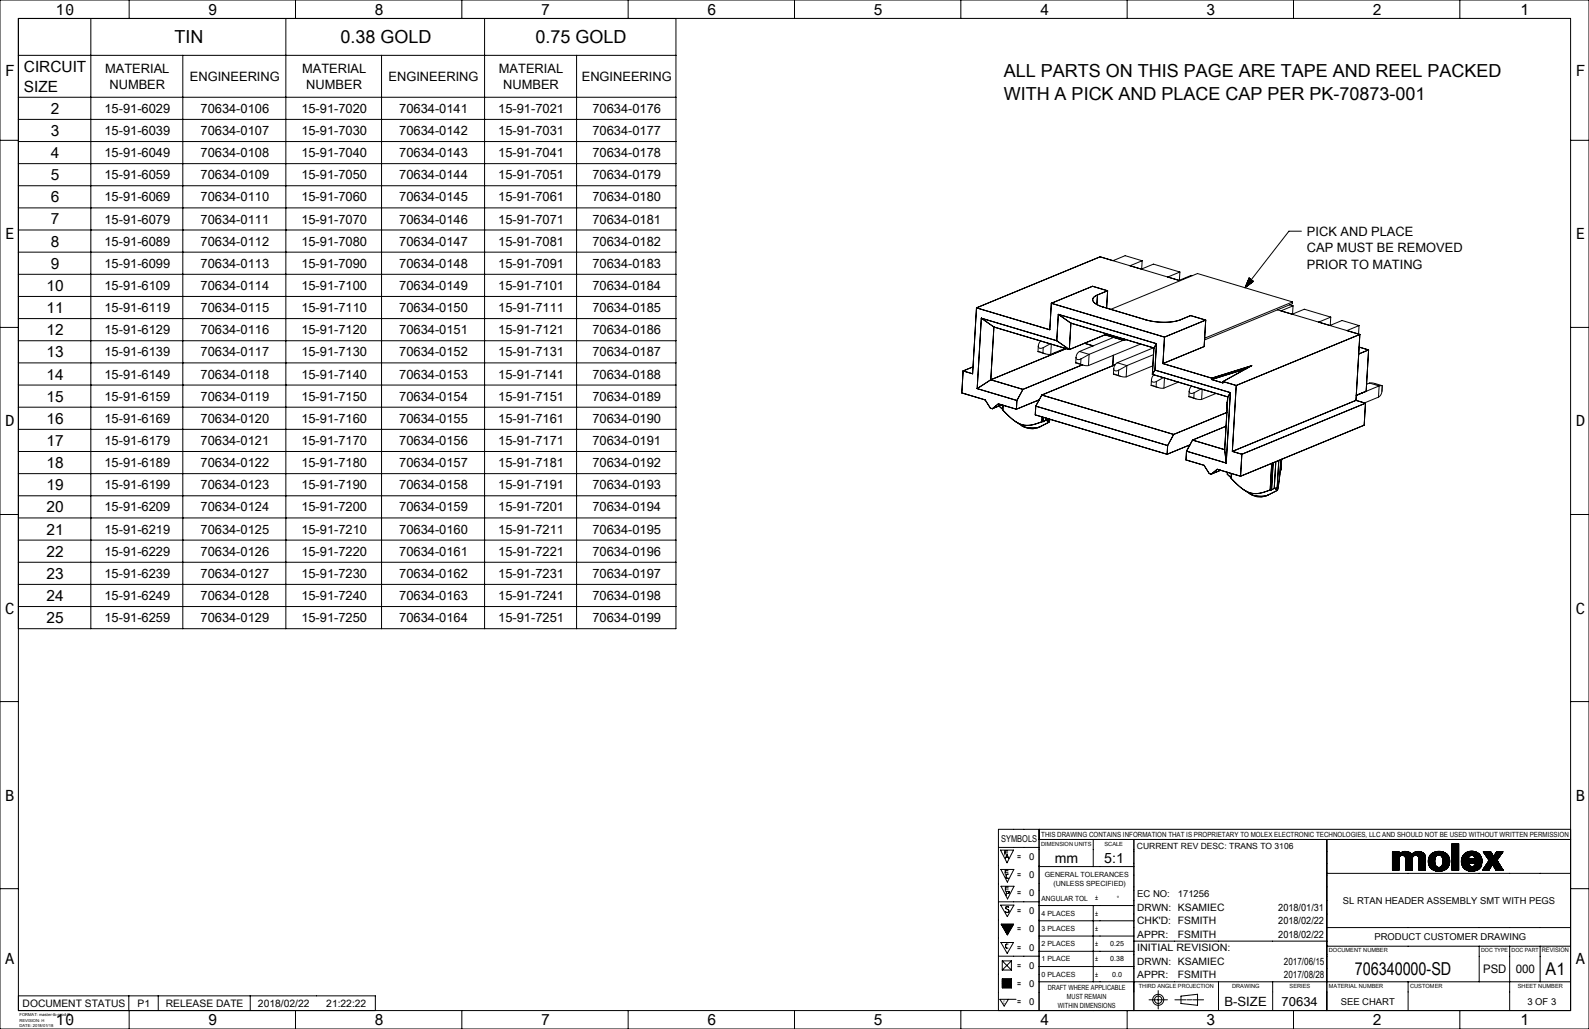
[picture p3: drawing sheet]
<svg xmlns="http://www.w3.org/2000/svg" width="432mm" height="279mm" viewBox="0 0 432 279" stroke-linecap="round" stroke-linejoin="round" font-family="sans-serif">
<g fill="none" stroke="#000" stroke-width=".27">
<path d="M0 0h431.8v279.4h-431.8zM5 15h178.7M5 5v269.4h421.8v-269.4h-421.8v165.7h178.7v-165.7M24.7 5v165.7M35.1 0v5M49.7 15v155.7M77.7 5v165.7M80.3 0v5M103.7 15v155.7M125.5 0v5M131.7 5v165.7M156.7 15v155.7"/>
<path d="M170.7 0v5M215.9 0v5M261.1 0v5M306.3 0v5M351.5 0v5M396.7 0v5M0 38.1h5M5 26.4h178.7M5 32.4h178.7M5 38.4h178.7M426.8 38.1h5M5 44.4h178.7"/>
<path d="M5 50.4h178.7M5 56.4h178.7M5 62.4h178.7M5 68.5h178.7M5 74.5h178.7M301 79l-4.1-1.3-11.2 4.6M301 79l-2.8 1.1M301 79l-.3 4.7M302.5 70.8l3.3-1.4 4.6 1.4M310.1 73.1l3.3-1.4 7.2 2.2M310.4 70.8l-3.3 1.4M310.4 70.8l-.2 2.2"/>
<path d="M320.6 73.9l-3.3 1.3M320.6 73.9l-.1 2.2M320.7 76.2l-21.8-6.5-33.5 13.9M324 74.9l-.3-.1-3.3 1.3M339.4 75.5l1.2 .9M339.4 75.5l-1.1 2.6M339.4 75.5h.1M339.5 75.6l-.2 .3M339.6 75.6l-.4 .4M339.6 75.6l-.5 .6M339.6 75.7l-.6 .9M339.7 75.7l-.8 1.1"/>
<path d="M339.8 75.8l-1 1.2M339.8 77l.6-.7-.7 .8M339.8 75.8l-1.1 1.5M339.9 75.8l-1.3 1.7M339.9 75.9l-1.4 1.8M340 75.9l-1.6 2.1M340.1 76l-1.5 1.9M340.2 76.1l-1.5 1.7M340.2 76.1l-1.2 1.5M340.2 76.1l-1 1.4M340.3 76.2l-1 1.2M340.5 76.3l-.5 .6"/>
<path d="M340.5 76.3l-.2 .3M340.6 76.4l-.2 .1M340.6 76.4h.1M340.6 76.4l-2.3 1.7M353.7 62.8h-3.4l-12 15.3M0 88.9h5M5 80.5h178.7M5 86.5h178.7M5 92.5h178.7M5 98.5h178.7M264.4 99.6l-2.7 1.1M265.4 83.6l-1.1 17.9-2.6-.8"/>
<path d="M266.7 86.4l20.5 6.1M266.7 86.4l-1.2 19.1M266.7 86.4l3.4 2.4M270.1 88.8l20.5 6.1M270.1 88.8l-.9 14.3M282.1 95.4l1.3 .4M282.1 95.4l1.9 .7M282.1 94v1.4M282.2 94a.77 .77 0 0 0 .5 .6 .77 .77 0 0 0 .8-.2M282.8 92.6l-.4 .6-.2 .8M283.4 95.8l1.1 .4h1M283.5 94.4l-.1 1.4"/>
<path d="M285.4 93.4l-1.9 1M285.7 93.4l-.2 2.8M285.7 82.3l-.4 7.2-19.9-5.9M285.7 82.3l30.7 9.2M287.2 92.5l3.4 2.4M287.6 85.4l26.7 7.9M287.6 85.4l-.4 7.1M287.6 85.4l3.4 2.3M289.5 94.6l-4 1.6M289.7 94.7l-20.5 8.4M291 87.7l22.6 6.8M291 87.7l-.4 7.2"/>
<path d="M292.3 98.5l1.4 .4M292.3 98.5l2 .6M292.4 97.1l-.1 1.4M292.4 97.1a.77 .77 0 0 0 .5 .6 .77 .77 0 0 0 .8-.2M293.3 95.4l-.6 .7-.3 1M293.3 95.4l2.7 .8M293.7 98.9l1.1 .4h1M293.7 97.5v1.4M294.1 99.1l-16.1 6.6M294.7 93.2l2.3 .7M296 96.2l-2.3 1.3M296 96.2l-.2 3.1"/>
<path d="M298.2 80.1a1.22 1.22 0 0 0-1.1 .7 1.22 1.22 0 0 0 .2 1.3l.8 .6 1.3 .6 12 3.5a16.7 16.7 0 0 0 9.4 0l2.7-1.1 4.1 1.2M298.2 80.1l-.1 2.6M300.3 90.9l-9.7 4M300.3 90.9l5.1 1.5M300.3 90.5v.4M302.6 96.5l-.2 2.8M302.6 91.6l-9.3 3.8M303 99l-19.9 8.3M303.6 98.5l-.7 .7-.2 .9M303.6 98.5l2.6 .8M305.2 92.4l-9.2 3.8M305.4 92.1v.3"/>
<path d="M306 92.2l-.6 .2M306.2 99.3l-2.2 1.2M306.2 99.3l-.2 3M310 93.4l-14.2 5.9M313.3 99.3l-7.3 3M313.4 94.4l-9.8 4.1M313.5 96.3l-7.3 3M313.6 94.5l-.5 7.1M314.3 93.3l-.5 7.2M314.3 93.3l-.7 1.2M316 98.7l13.3 4M316.4 91.5l-.4 7.2"/>
<path d="M327.6 86.9l-.4 7.2-11.2 4.6M327.6 86.9l-11.2 4.6M347.2 84.1l22.3 6.7M350.4 82.8l1 .2M351.1 85.3l3.3-1.3 7.2 2.1M351.2 82l-25.8-7.7-23.6 9.7M351.2 82l-23.8 9.8M351.2 82v.5l-23.9 9.8M351.4 83l-3.3 1.4M351.4 83l-.2 2.3M361.4 88.4l3.3-1.4 4.6 1.4M361.6 86.1l-3.3 1.4"/>
<path d="M361.6 86.1l-.1 2.2M369.3 88.4l-3.3 1.4 3.5 1M369.3 88.4l-.1 2.3M369.3 94.2l2.6 .8M369.5 90.8l-33.6 13.9M369.5 90.8l-1 17.9M371.9 95l-.7 11.2M371.9 95l-2.7 1.1M426.8 88.9h5M5 104.5h178.7M5 110.6h178.7M5 116.6h178.7"/>
<path d="M261.7 100.7l-.3 6 6.3 1.9 1.4 2.2 .6 .2M265.5 105.5l10.8 3.2M269.2 103.1l-3.7 2.4M269.2 103.1l8.8 2.6M269.7 111l1.6-1.3 4.9 1.4M271.5 110.3l1 .9M271.5 110.2v.1M272.2 109.9l-2.5 1.1M272.6 110l-.1 1.3 .2 .3a9.7 9.7 0 0 0 6.4 3.9l1.6-.2 2.4-.8M276.1 114.5l1.6 1.1M276.3 108.7l-.1 2.4M277.7 115.6a6.5 6.5 0 0 0 4.9 .3"/>
<path d="M277.7 115.6a4.9 4.9 0 0 0 4.9 .3M278 105.7l-1.7 3M281.5 110.3l-.2 2.3 35.9 10.7M281.5 110.3l35.8 10.7M282.4 108.6l-6.2 2.5M283.1 107.3l-1.6 3M283.1 107.3l35.8 10.7M283.2 113.2l-.1 1.3M283.5 114.5h-.4M283.6 113.3l-.1 1.2M284.2 114.1l-.7 .4M284.3 113.5l-.1 .6"/>
<path d="M284.9 114.1v.2M285 114l-.4 .3h.3M285 114l-.8 .1M285 113.8v.2M285.1 114.6l-2.5 1.3M285.3 113.8l-.3 .8-.1-.3 .2 .3zM302.6 101.6l1.3 .4M302.6 101.6l1.9 .6M302.7 100.1l-.1 1.5M302.7 100.1a.77 .77 0 0 0 .5 .7 .77 .77 0 0 0 .8-.3M303.9 102l1.1 .3h1M304 100.5l-.1 1.5"/>
<path d="M312.8 104.6l1.4 .4M312.8 104.6l2 .7M312.9 103.2l-.1 1.4M312.9 103.2a.77 .77 0 0 0 .5 .6 .77 .77 0 0 0 .8-.2M313.1 101.6l20.5 6.2M313.6 101.8l-.5 .5-.2 .9M313.8 100.5l20.5 6.1M313.8 100.5l-.7 1.1M314.2 105l1.1 .4h1M314.2 103.6v1.4M316.1 102.5l-1.9 1.1M316.4 102.6l-.1 2.8"/>
<path d="M318.9 118l-1.6 3M320.2 103.8l-3.9 1.6M323.1 107.7l1.3 .4M323.1 107.7l1.9 .6M323.2 106.3l-.1 1.4M323.2 106.2a.77 .77 0 0 0 .5 .7 .77 .77 0 0 0 .8-.3M323.8 104.8l-.4 .6-.2 .8M324.1 119.5l8.7 2.6M324.1 119.5l-1.7 3M324.4 108.1l1.1 .3h1M324.5 106.6l-.1 1.5M326.4 105.6l-1.9 1"/>
<path d="M326.7 105.7l-.2 2.7M329.3 103.1l3 .9v-.4M329.3 102.7v.4M329.3 102.7l10.9-3.4-7.9 4.3M330.5 106.8l-4 1.6M332.3 103.6l3.6 1.1M333.2 115.7l-9.1 3.8M333.3 110.8h.2M333.4 112l-14.5 6M333.4 109.3l-.1 1.4M333.4 109.3l.1 .4M333.5 110.7l-.2 .1"/>
<path d="M333.6 108.5l-.2 .8M333.6 107.8l-.8 14.3M334.3 106.6l-1.1 19.1M334.3 106.6l-.7 1.2M335.9 104.7l-1 17.9M338.6 100.1l-9.3 3M368.5 108.7l-33.6 13.9M368.5 108.7l2.6 .8M371.1 109.5l-33.6 13.8M371.1 109.5l-.4 6-33.6 13.8M372.2 104l1.1 .1 2.2 .6M372.2 104l2.6 .8"/>
<path d="M372.2 104l-.8 .3M374.6 107.8l-3.8 1.6M374.8 104.8h.8l-.2 1.9-.3 .7-.5 .4M374.8 104.8l-.2 3M374.8 104.8l-6.2 2.6M0 139.7h5M5 122.6h178.7M5 128.6h178.7M5 134.6h178.7M317.3 121l-.1 2.3M322.4 122.5l-.1 2.4 4.9 1.4 1.4 2.3 .5 .1M322.4 122.5l10.8 3.2"/>
<path d="M323.4 120.8l-6.2 2.5M329.1 128.7l1.7-1.3 6.3 1.9M331.7 127.7l-2.6 1M332.8 122.1l.4 3.6M333.5 128.2v.6l1 .9M334.6 128.6l-.1 1.3 .3 .2a9.7 9.7 0 0 0 6.3 3.9l1.7-.2 2.4-.8M334.9 122.6l2.6 .7M337.5 123.3l-.4 6M338.1 133l1.6 1.1M339.7 134.1a6.5 6.5 0 0 0 4.9 .3M339.7 134.1a4.9 4.9 0 0 0 4.9 .3M345.5 133h-.3"/>
<path d="M345.6 125.8l-.4 7.2M346 125.7l-.5 7.3M346.3 132.6l-.8 .4M346.7 125.4l-.4 7.2M347 132.6l-.1 .2M347.1 132.5l-.5 .4 .3-.1M347.1 132.5l-.8 .1M347.1 133.2l-2.5 1.2M347.5 125l-.4 7.5M347.8 128.8l-.7 4.4-.2-.4M348 124.8l-.2 4M348.3 124.7l-.2 2.9-.3 .5"/>
<path d="M426.8 139.7h5M5 140.6h178.7M5 146.6h178.7M5 152.7h178.7M5 158.7h178.7M5 164.7h178.7M0 190.5h5M426.8 190.5h5M271.3 230.1h11.1M271.9 230.8h3.5l-1.7 3.5zM272 236.1h3.5l-1.8 3.4zM273.1 231.6h.7"/>
<path d="M273.2 236.8h.7M273.2 233.1l.5-1.1 .4 1.1M273.4 232.8h.6M273.8 231.1h-.7v1.1M273.9 236.3h-.7v1.1M274.1 237.4h-.5l-.2 .3 .1 .6 .6 .2M282.4 225.2v49.2M282.4 227.9h144.4M282.4 235.3h25.7M297.1 227.9v7.4M308.1 227.9v46.5M360.6 237.1h66.2"/>
<path d="M360.6 227.9v46.5M378.4 232.6l1.3-1.3-1.3 1.3M378.4 232.1l.8-.8-.8 .8M378.4 231.3h1.8M378.4 231.3v5M378.4 231.3h.1M378.5 231.3l-.1 .1M378.6 231.3l-.2 .2M378.7 231.3l-.3 .3M378.8 231.3l-.4 .4M378.9 231.3l-.5 .5M379 231.3l-.6 .7 .7-.7"/>
<path d="M379.4 231.3l-1 1M379.5 231.3l-1.1 1.1 1.1-1.1M379.8 231.3l-1.4 1.4M380 231.3l-1.6 1.6M380.1 231.3l-1.7 1.7M380.2 236.2l-.1 .1M380.2 236.1l-.2 .2M380.2 236l-.3 .3M380.2 235.9l-.4 .4M380.2 235.8l-.5 .5M380.2 235.7l-.6 .6M380.2 235.6l-.7 .7"/>
<path d="M380.2 235.5l-.8 .8M380.2 235.4l-.9 .9M380.2 235.3l-1 1M380.2 235.3l-1.1 1M380.2 235.1l-1.2 1.2M380.2 235l-1.3 1.3 1.3-1.3M380.2 234.8l-1.5 1.5M380.2 234.7l-1.6 1.6M380.2 234.5l-1.8 1.8M380.2 234.4l-1.8 1.8M380.2 234.3l-1.8 1.8M380.2 234.2l-1.8 1.8"/>
<path d="M380.2 234.1l-1.8 1.8M380.2 234l-1.8 1.8M380.2 233.9l-1.8 1.8M380.2 233.8l-1.8 1.8M380.2 233.7l-1.8 1.9M380.2 233.6l-1.8 1.8M380.2 233.5l-1.8 1.8M380.2 233.4l-1.8 1.9M380.2 233.3l-1.8 1.8M380.2 233.2l-1.8 1.9M380.2 233.1l-1.8 1.9M380.2 231.3v.7a2.3 2.3 0 0 1 3.5 0 2.3 2.3 0 0 1 3.3-.2"/>
<path d="M380.2 231.8l-1.8 1.9M380.2 231.8l-1.8 1.8M380.2 231.7l-1.8 1.8M380.2 231.6l-1.8 1.8M380.2 231.5l-1.8 1.8M380.2 231.4l-1.8 1.8M380.2 231.3l-1.8 1.8M380.2 233l-1.8 1.8M380.2 232.9l-1.8 1.9M380.3 232.8l-1.9 1.9M380.6 231.6l-2.2 2.2M380.8 231.5l-2.4 2.4"/>
<path d="M381 231.4l-2.6 2.6M381.2 232.2l1.1-1-1 1.1M381.2 231.3l-2.8 2.8M381.3 231.3l-2.9 2.9M381.5 231.2l-3.1 3.1M381.5 231.2l-3.1 3.2M381.7 231.2l-3.3 3.3M381.8 231.2l-3.4 3.4M381.9 231.2l-1.2 1.1M382 233.1a.89 .89 0 0 0-.9-.9 .89 .89 0 0 0-.9 .9v3.2h-1.8M382 233.1v3.2M382 236.3h1.8"/>
<path d="M382 231.2l-1.2 1.1M382 231.2l-1 1M382.1 231.2l-1.1 1M382.4 231.2l-1.1 1.1M382.5 231.2l-1.1 1.1M382.6 231.3l-1.2 1M382.6 231.3l-1.1 1.1M382.7 231.3l-1.1 1.1 1.2-1.1M382.8 231.4l-1.1 1.1M382.9 231.4l-1.1 1.1M383 231.4l-1.2 1.2M383 231.5l-1.2 1.1"/>
<path d="M383.1 231.5l-1.2 1.3 1.2-1.3M383.2 231.6l-1.3 1.3M383.3 231.6l-1.3 1.3M383.3 236.3l.5-.5-.5 .5M383.3 231.6l-1.3 1.4M383.4 231.7l-1.4 1.4M383.4 231.7l-1.4 1.5M383.5 231.8l-1.5 1.5M383.5 231.8l-1.5 1.6M383.6 231.9l-1.6 1.6M383.6 231.9l-1.6 1.7M383.7 232l-1.7 1.6"/>
<path d="M383.8 233.1a.89 .89 0 0 1 .9-.9 .89 .89 0 0 1 .9 .9M383.8 234.9l-1.4 1.4M383.8 234.8l-1.5 1.5M383.8 234.7l-1.6 1.6M383.8 234.6l-1.7 1.7M383.8 234.5l-1.8 1.8M383.8 234.4l-1.8 1.9M383.8 234.3l-1.8 1.9M383.8 234.2l-1.8 1.9M383.8 234.1l-1.8 1.9M383.8 234l-1.8 1.9M383.8 233.9l-1.8 1.9"/>
<path d="M383.8 233.9l-1.8 1.8M383.8 233.7l-1.8 1.9M383.8 233.6l-1.8 1.9M383.8 233.6l-1.8 1.8M383.8 233.4l-1.8 1.9M383.8 233.4l-1.8 1.8M383.8 233.3l-1.8 1.8M383.8 233.1l-1.8 1.9M383.8 236.3h.1M383.8 236.1l-.2 .2M383.8 236l-.3 .3M383.8 235.7l-.6 .6"/>
<path d="M383.8 235.5l-.8 .8M383.8 235.4l-.9 .9M383.8 235.3l-1 1M383.8 235.2l-1.1 1.1M383.8 235.1l-1.2 1.2M383.8 235l-1.3 1.3M383.8 233.1v3.2M383.8 233.1l-1.8 1.8M383.8 232.9l-1.8 1.9M383.8 232.9l-1.8 1.8M384 232.6l-2 2.1M384.2 231.5l-2.2 2.3"/>
<path d="M384.5 231.4l-2.5 2.5M384.6 231.3l-2.6 2.6M384.8 231.3l-2.8 2.8M384.8 231.2l-2.8 2.9M385 231.2l-3 3M385.1 231.2l-3.1 3.2M385.2 231.2l-3.2 3.2M385.3 231.2l-3.3 3.3M385.5 231.2l-1.3 1.2M385.5 232.8l1.2-1.2-1.2 1.2M385.5 231.2l-1.1 1.1M385.6 236.3h1.7"/>
<path d="M385.6 233.1v3.2M385.6 231.2l-1.1 1.1M385.7 231.2l-1.1 1M385.8 231.2l-1.1 1M385.9 231.2l-1.1 1M385.9 231.2l-.9 1.1 1-1M386.1 231.3l-1 1 1.1-1M386.2 231.3l-1 1.1M386.3 231.4l-1.1 1M386.4 231.4l-1.1 1M386.4 231.4l-1.1 1.1M386.5 231.5l-1.1 1.1"/>
<path d="M386.6 231.5l-1.2 1.1M386.6 231.5l-1.1 1.2M386.8 231.6l-1.3 1.3M386.8 231.7l-1.2 1.3M386.9 231.7l-1.3 1.3M386.9 231.8l-1.3 1.3M387 231.8l.3 .8M387 231.8l-1.4 1.4M387 231.8l-1.4 1.5M387.1 231.9l-1.5 1.5M387.1 232l-1.5 1.5M387.1 232l-1.5 1.6"/>
<path d="M387.2 232.1l-1.6 1.6M387.2 232.1l-1.6 1.7M387.2 232.2l-1.6 1.7M387.3 232.3l-1.7 1.7M387.3 232.3l-1.7 1.8M387.3 232.4l-1.7 1.8M387.3 232.5l-1.7 1.8M387.3 232.6l-1.7 1.8M387.3 236.3h.1M387.3 236.1l-.1 .2M387.3 236.1l-.2 .2M387.3 235.9l-.3 .4 .3-.3"/>
<path d="M387.3 235.8l-.5 .5M387.3 235.7l-.6 .6M387.3 235.6l-.7 .7M387.3 235.4l-.8 .9 .8-.8M387.3 235.3l-1 1M387.3 235.2l-1.1 1.1M387.3 235.1l-1.1 1.2M387.3 235l-1.3 1.3M387.3 234.9l-1.3 1.4M387.3 234.8l-1.4 1.5M387.3 234.7l-1.6 1.6M387.3 234.6l-1.6 1.7"/>
<path d="M387.3 234.5l-1.7 1.8M387.3 234.5l-1.7 1.7M387.3 234.3l-1.7 1.8M387.3 234.2l-1.7 1.8M387.3 234l-1.7 1.9 1.7-1.7M387.3 234l-1.7 1.7M387.3 233.9l-1.7 1.8M387.3 233.7l-1.7 1.8M387.3 233.7l-1.7 1.7M387.3 233.6l-1.7 1.8M387.3 233.5l-1.7 1.7M387.3 233.4l-1.7 1.8"/>
<path d="M387.3 233.3l-1.7 1.8M387.3 233.2l-1.7 1.7M387.3 233.1l-1.7 1.8M387.3 233l-1.7 1.8M387.3 232.9l-1.7 1.7M387.3 232.8l-1.7 1.8M387.3 232.7l-1.7 1.8M387.3 232.6v3.7M388.1 234.2l3.2-3-3.1 3.1M388.5 235.3l.6 .7M389 231.8l-.3 .4M389.3 231.6l-.8 .9"/>
<path d="M389.5 231.5l-1.1 1.1M389.5 236.2l1-.8-.9 .9M389.7 231.4l-1.4 1.4M389.9 236.4l1-.9-.9 .9M389.9 231.4l-1.6 1.6M389.9 233.9l-1.4 1.4M389.9 233.8l-1.5 1.4M389.9 234l-1.4 1.4M389.9 233.7l-1.5 1.5M389.9 234l-1.3 1.4M389.9 233.6l-1.5 1.5M389.9 234.2l-1.3 1.3"/>
<path d="M389.9 233.5l-1.5 1.5M389.9 234.3l-1.3 1.2M389.9 234.3l-1.2 1.3M389.9 233.4l-1.6 1.6M389.9 233.3l-1.6 1.6M390 234.6l-1.2 1.2 1.1-1.3-1.2 1.1M390 233.1l-1.7 1.8M390 231.3l-1.8 1.8M390 234.7l-1.1 1.1 1.1-1.1M390 233l-1.7 1.8M390 234.8l-1.1 1.1M390.1 232.9l-1.9 1.8"/>
<path d="M390.1 234.9l-1.1 1M390.1 234.9a.98 .98 0 0 0 .9 .6 .98 .98 0 0 0 .9-.6M390.1 234.9l-1.1 1.1M390.1 235l-1 1M390.1 232.7l-1.9 1.9M390.1 231.3l-1.9 1.9M390.1 235l-.9 1M390.2 235.1l-1 1M390.2 231.3l-2 2M390.2 235.2l-.9 .9M390.3 235.2l-1 .9M390.3 235.3l-.9 .9"/>
<path d="M390.4 231.2l-2.2 2.2M390.4 235.3l-.9 .9M390.5 231.2l-2.4 2.4M390.6 235.4l-.9 .9M390.6 231.2l-2.5 2.4M390.6 235.5l-.8 .8M390.7 235.5l-.9 .9M390.7 231.2l-2.6 2.6M390.8 231.2l-2.7 2.6M390.9 231.2l-2.8 2.8M390.9 232.2l1-.9-.8 .9M391 235.5l-1 .9"/>
<path d="M391 235.5l-.9 1M391 231.2l-2.9 2.9M391.1 231.2l-3 2.9M391.2 235.5l-1 1M391.3 236.6l2.7-2.7-2.8 2.7M391.3 235.5l-1 1M391.4 231.2l-3.2 3.2M391.4 235.4l-1 1.1M391.5 231.2l-3.3 3.3M391.6 231.2l-1.1 1.1M391.6 232.4l1-.9-.9 1M391.7 231.2l-1 1"/>
<path d="M391.8 231.2l-1 1M391.9 232.8a1.1 1.1 0 0 0-1.4-.5 1.1 1.1 0 0 0-.6 1.3l.2 1.3M391.9 232.8l.2 .8-.2 1.3M392 233.2l1.3-1.2-1.2 1.3M392.2 231.3l-1.1 .9M392.3 231.4l-.9 .8M392.3 231.4l-.8 .9 .9-.9-.9 .9M392.5 231.5l-.9 .9M392.7 231.6l-.9 1M392.8 231.6l-1 1M392.9 231.7l-1 1M392.9 231.7l-1 1.1"/>
<path d="M392.9 231.7a2.79 2.79 0 0 1 0 4.3M392.9 231.7a2.97 2.97 0 0 0-4.8 2.2l.4 1.4M392.9 236l-1 .5-1.1 .1-1.7-.6M393 231.8l-1.1 1M393.1 231.8l-1.1 1.2 1.1-1.2M393.2 231.9l-1.2 1.2 1.2-1.2M393.4 232.1l-1.3 1.3M393.4 232.1l-1.3 1.4 1.3-1.3M393.5 232.2l-1.4 1.4M393.5 232.3l-1.4 1.4M393.5 235.4l-.6 .6M393.6 232.4l-1.5 1.4"/>
<path d="M393.6 232.4l-1.5 1.5M393.6 232.5l-1.5 1.5M393.6 232.5l-1.5 1.6M393.7 235.2l-1 1M393.7 232.6l-1.6 1.7M393.7 235.1l-1.2 1.1M393.7 232.7l-1.6 1.6M393.7 232.7l-1.7 1.8M393.8 232.8l-1.8 1.7M393.8 232.9l-1.8 1.8M393.8 234.9l-1.5 1.4M393.8 232.9l-1.9 2"/>
<path d="M393.8 233l-1.9 2M393.8 234.7l-1.7 1.7M393.8 233.1l-3.4 3.4M393.9 234.6l-1.8 1.8M393.9 233.2l-3.4 3.3M393.9 233.2l-3.3 3.4M393.9 234.5l-2 2M393.9 233.3l-3.2 3.3M393.9 234.4l-2.1 2.1M393.9 233.4l-3.1 3.2M393.9 233.5l-3.1 3.1M393.9 234.3l-2.2 2.2"/>
<path d="M393.9 233.6l-2.9 3 2.9-3M393.9 234.1l-2.4 2.5M393.9 234.1l-2.5 2.5M394 233.8l-2.9 2.8M394.6 231.3l1.8-1.7-1.8 1.9M394.6 230l1-.9-1 1M394.6 229.6l.5-.5-.5 .5M394.6 229.1h1.8M394.6 229.1v7.2M394.6 229.1h.1M394.7 229.1l-.1 .2 .2-.2M394.9 229.1l-.3 .3"/>
<path d="M395.2 229.1l-.6 .7 .7-.7M395.4 229.1l-.8 .8M395.7 236.3l.7-.7-.7 .7M395.7 229.1l-1.1 1.1M395.7 229.1l-1.1 1.2M395.9 229.1l-1.3 1.3M396 229.1l-1.4 1.4M396 229.1l-1.4 1.5M396.2 236.3l.2-.2-.2 .2M396.2 229.1l-1.6 1.6M396.3 229.1l-1.7 1.7M396.3 229.1l-1.7 1.8"/>
<path d="M396.4 235.8l-.5 .5M396.4 235.7l-.5 .6M396.4 235.4l-.8 .9M396.4 235.3l-1 1M396.4 235.2l-1.1 1.1M396.4 235.1l-1.2 1.2M396.4 235l-1.3 1.3M396.4 234.9l-1.4 1.4M396.4 234.8l-1.5 1.5M396.4 234.7l-1.6 1.6M396.4 234.6l-1.7 1.7M396.4 234.5l-1.8 1.8"/>
<path d="M396.4 234.4l-1.8 1.9M396.4 234.3l-1.8 1.8M396.4 234.2l-1.8 1.9M396.4 234.1l-1.8 1.9M396.4 234l-1.8 1.9M396.4 233.9l-1.8 1.9M396.4 233.8l-1.8 1.9M396.4 233.7l-1.8 1.9M396.4 233.7l-1.8 1.8M396.4 233.5l-1.8 1.9M396.4 233.4l-1.8 1.9M396.4 233.4l-1.8 1.8"/>
<path d="M396.4 233.2l-1.8 1.9M396.4 233.2l-1.8 1.8M396.4 233.1l-1.8 1.8M396.4 232.9l-1.8 1.9M396.4 232.9l-1.8 1.8M396.4 232.8l-1.8 1.8M396.4 232.7l-1.8 1.8M396.4 232.6l-1.8 1.9M396.4 232.5l-1.8 1.8M396.4 232.4l-1.8 1.8M396.4 232.3l-1.8 1.9M396.4 232.2l-1.8 1.8"/>
<path d="M396.4 232.1l-1.8 1.8M396.4 232l-1.8 1.9M396.4 231.9l-1.8 1.8M396.4 231.8l-1.8 1.9M396.4 231.7l-1.8 1.9M396.4 231.6l-1.8 1.8M396.4 231.5l-1.8 1.9M396.4 231.4l-1.8 1.9M396.4 231.3l-1.8 1.9M396.4 231.2l-1.8 1.9M396.4 231.1l-1.8 1.9M396.4 231l-1.8 1.9"/>
<path d="M396.4 231l-1.8 1.8M396.4 230.8l-1.8 1.9M396.4 230.7l-1.8 1.9M396.4 230.7l-1.8 1.8M396.4 230.5l-1.8 1.9M396.4 230.4l-1.8 1.9 1.8-1.8M396.4 230.2l-1.8 1.9M396.4 230.2l-1.8 1.8M396.4 229.9l-1.8 2M396.4 229.8l-1.8 1.8M396.4 229.7l-1.8 1.8M396.4 229.4l-1.8 1.9"/>
<path d="M396.4 229.3l-1.8 1.9M396.4 229.2l-1.8 1.8M396.4 229.1l-1.8 1.9M396.4 229.1v7.2h-1.8M396.4 236.2l-.1 .1M396.4 235.9l-.4 .4M397.1 233.6v.6M397.1 234.2a2.52 2.52 0 0 0 2.5 2.3M397.4 235.2l2-1.9-2 1.9M398.2 231.6l-.6 .6M398.5 231.4l-1.1 1.1M398.7 231.4l-1.3 1.3"/>
<path d="M398.9 231.3l-1.6 1.6M399.1 233.1l-1.8 1.8M399.1 234.4l-1.3 1.3M399.1 234.5l-1.2 1.3M399.1 232.9l-1.8 1.9M399.1 234.6l-1.2 1.2 1.2-1.2M399.1 231.2l-1.9 1.9M399.1 233.3l-1.7 1.8 1.8-1.8M399.1 232.8l-1.9 1.9M399.2 234.7l-1.2 1.2M399.2 234.8l-1.2 1.1M399.2 234.8l-1.1 1.2"/>
<path d="M399.3 234.9l-1.2 1.1M399.3 231.2l-2.1 2.1M399.3 234.9l-1.1 1.2M399.3 231.2l-2.1 2.2M399.4 235l-1.1 1.1M399.4 232.5a.9 .9 0 0 1 1-.1 .9 .9 0 0 1 .4 .9h-1.7zM399.4 235.1l-1.1 1M399.5 233.3l-2 2M399.5 235.1l-1.1 1.1M399.5 231.2l-2.4 2.3M399.6 231.1l-2.5 2.5M399.6 233.3l-2.1 2"/>
<path d="M399.7 233.3l-2.2 2.1M399.7 231.1l-2.6 2.6M399.7 235.2l-1.2 1M399.8 233.3l-2.2 2.2M399.8 235.3l-1.1 1M399.8 231.1l-2.7 2.7M399.9 235.3l-1.1 1.1 1.2-1.1M399.9 231.1l-2.8 2.8M399.9 234.3l2.2-2.2-2.2 2.2M399.9 233.3l-2.2 2.3 2.3-2.3M400 231.1l-2.9 2.9M400 231.1l-2.9 3"/>
<path d="M400.1 233.3l-2.4 2.3M400.1 233.3l-2.4 2.4M400.1 235.3l-1.2 1.1 1.1-1.1M400.2 231.1l-3.1 3.1M400.3 233.3l-1.1 1M400.3 231.1l-3.2 3.2 3.2-3.1M400.3 235.3l-1.3 1.2M400.4 233.3l-1.1 1M400.4 235.2l-1.3 1.3M400.4 231.2l-3.2 3.3 3.3-3.3M400.4 233.3l-1 1M400.6 233.3l-1.1 1"/>
<path d="M400.6 231.2l-3.4 3.4M400.6 233.3l-1 1M400.7 231.2l-3.5 3.5M400.7 232.6l1-.9-1 1M400.7 231.2l-1.1 1.1M400.7 233.3l-1.1 1M400.8 232.8l1.1-1-1.1 1.1M400.8 231.3l-1.1 1M400.8 233l1.2-1.1-1.1 1.2M400.8 231.3a2.76 2.76 0 0 0-3.7 2.3M400.8 231.3l.8 .3 .8 .9M400.9 231.3l-1 1"/>
<path d="M400.9 234.8l-1.7 1.7M400.9 234.8l-1.6 1.7M401 231.3l-1.1 1M401 231.3l-.9 1M401.1 234.8l-1.8 1.7M401.1 231.3l-.9 1M401.2 231.4l-1 .9M401.2 234.8l-1.8 1.7M401.2 231.4l-.9 .9M401.2 234.8l-1.6 1.7M401.3 231.4l-1 .9M401.4 234.8l-1.8 1.7"/>
<path d="M401.4 231.5l-1 .9M401.4 231.5l-.9 .9M401.4 234.8l-1.7 1.7M401.5 231.5l-1 1M401.5 234.3l1.2-1.1-1.1 1.1M401.5 231.6l-.9 1 1-1M401.5 234.8l-1.7 1.7M401.7 234.8l-1.8 1.7M401.7 234.8l-1.7 1.7M401.8 231.7l-1 1.1M401.8 234.8l-1.7 1.7M401.9 234.8l-1.7 1.7"/>
<path d="M401.9 231.9l-1.1 1.1M402 234.8l-1.7 1.7M402.1 232l-2.3 2.3M402.1 234.8l-1.7 1.7M402.2 232.2l-2.1 2.1M402.2 234.8l-1.7 1.7M402.3 232.3l-2.1 2M402.3 232.3l-1.9 2M402.3 234.8l-1.7 1.7M402.3 232.4l-1.9 1.9M402.3 235.5l-.4 .5M402.4 232.5l-1.9 1.8"/>
<path d="M402.4 232.5l.4 1.8M402.4 232.5l-1.8 1.8M402.4 232.6l-1.7 1.7M402.4 235.4l-.7 .7M402.4 234.8l-1.6 1.7M402.5 234.3l.3-.3-.3 .3M402.5 232.7l-1.7 1.6M402.5 232.7l-1.6 1.6M402.5 234.8l-1.6 1.6M402.5 232.8l-1.5 1.5M402.5 232.8l-1.4 1.5M402.6 235.1l-1.1 1.1"/>
<path d="M402.6 232.9l-1.4 1.4M402.6 233l-1.3 1.3M402.6 235l-1.3 1.3M402.6 234.8l-1.6 1.6M402.6 233l-1.2 1.3M402.6 234.9l-1.4 1.4M402.7 234.8a2.62 2.62 0 0 1-3.1 1.7M402.7 233.3l-1 1M402.7 233.4l-.9 .9M402.7 233.4l-.8 .9M402.7 233.5l-.7 .8M402.8 233.6l-.8 .7"/>
<path d="M402.8 233.7l-.6 .6M402.8 233.8l-.5 .5M402.8 234.1l-.2 .2M402.8 234.3h-3.7a.92 .92 0 0 0 .6 .9 .92 .92 0 0 0 1.1-.4h1.9M402.8 234.2v.1M402.8 236.3h1.8M403.2 231.3l-.1 .1M403.3 231.3l-.1 .1M403.4 231.3l-.2 .2M403.5 231.3l-.3 .2M403.6 231.3l-.3 .3M403.7 231.3l-.4 .3"/>
<path d="M403.8 231.3l-.4 .4M403.9 232.5l1.2-1.2-1.2 1.3M404 231.3l-.6 .5M404 231.3l-.5 .6M404.1 231.3l-.6 .6M404.3 231.3l-.7 .7M404.4 231.3l-.8 .8M404.5 231.3l-.9 .8M404.6 236.3l1-1.6 .9 1.6M404.6 231.3l-.9 .9M404.6 236.2v.1M404.6 233.6l-1.8 2.7"/>
<path d="M404.7 231.3l-1 1M404.8 231.3l-1 1M404.8 235.9l-.3 .4M404.9 235.8l-.5 .5M404.9 231.3l-1.1 1.1 1.2-1.1M405.1 235.5l-.8 .8M405.2 231.4l-1.2 1.2M405.2 231.4l-1.1 1.4M405.3 231.6l-1.1 1.4M405.3 235.1l-1.1 1.2M405.4 235l-1.3 1.3M405.4 231.8l-1.2 1.2"/>
<path d="M405.4 231.9l-1.1 1.2M405.5 231.9l-1.1 1.3 1.1-1.2M405.5 232l-1.1 1.2M405.6 232.1l-1.1 1.2M405.7 232.3l-1.2 1M405.7 232.3l-1.1 1.2M405.8 232.4l-1.2 1.2M405.8 232.5l-1.3 1.3M406.1 235.6l1.2-1.2-1.2 1.2M406.5 236.3h2M406.7 231.3l-.9 1.2-.7-1.2h-2l1.5 2.3M406.7 231.3h1.7"/>
<path d="M406.7 231.3v.1M406.8 233.6l1.7 2.7M406.8 233.6l-1.2 1.2M406.8 233.6l-1.1 1.2M406.8 231.3l-.4 .5M406.9 233.7l-1.2 1.3 1.2-1.2M406.9 233.8l-1 1.3M407 231.3l-.9 .8M407 231.3l-1 1M407.1 234l-1.2 1.2M407.1 233.2l-3.1 3.1M407.1 234.1l-1.2 1.2"/>
<path d="M407.1 234.1l-1.1 1.2M407.1 231.3l-2.8 2.8M407.2 234.2l-1.2 1.2M407.2 231.3l-3 3M407.2 234.3l-1.2 1.1M407.2 233l-3.3 3.3M407.2 234.3l-1.1 1.2M407.3 231.3l-3.4 3.4M407.4 234.5l-1.1 1.3M407.4 231.3l-3.7 3.7M407.5 234.7l-1.2 1.2M407.5 231.3l-3.9 3.9"/>
<path d="M407.5 232.6l-3.7 3.7M407.5 234.8l-1.1 1.2M407.6 234.9l-1.2 1.1M407.6 234.9l-1.1 1.3M407.6 231.3l-4.3 4.3M407.7 231.3l-4.5 4.5M407.7 235.1l-1.2 1.2M407.8 235.1l-1.2 1.2M407.8 236.3l.4-.4-.4 .4M407.8 235.2l-1.1 1.1M407.8 232.2l-4.1 4.1M407.8 231.3l-4.8 4.8"/>
<path d="M407.8 235.3l-1 1M407.9 235.3l-1 1M407.9 235.4l-.9 .9M407.9 231.3l-5 5M407.9 232l-4.3 4.3M408 235.5l-.8 .8M408 231.3l-5 5M408 235.6l-.7 .7M408.1 235.7l-.6 .6M408.1 231.3l-5.1 5M408.1 235.7l-.5 .6 .6-.5M408.2 231.3l-5 5"/>
<path d="M408.2 231.6l-4.7 4.7M408.3 236l-.4 .3M408.3 231.3l-5.1 5M408.3 236l-.2 .3 .2-.2M408.4 231.4l-4.9 4.9M408.4 236.2l-.2 .1M408.4 231.3l-5.1 5M408.4 236.2l-.1 .1M408.4 231.3l-1.6 2.3M408.4 236.3h.1M426.8 225.2h-155.5v49.2M0 241.3h5"/>
<path d="M271.3 244.9h11.1M271.3 259.6h11.1M271.9 245.8h3.6l-1.8 3.1zM272 255.9h3.4l-1.7 3zM272 240.6h3.6l-1.8 3.5zM272.1 250.9h3.3l-1.6 3zM272.2 250.9l-.1 .1M272.4 250.9l-.2 .3M272.7 250.9l-.4 .4M273 250.9l-.6 .6M273.2 241.4h.8M273.2 250.9l-.7 .8"/>
<path d="M273.5 250.9l-.9 .9M273.7 250.9l-1 1.1M273.9 256.3l-.4 .1-.2 .3v.6l.6 .1M274 250.9l-1.2 1.2M274 253.5l-.3 .3M274 240.9h-.8v1.1M274.1 246.4a.42 .42 0 0 0-.5-.2 .42 .42 0 0 0-.2 .5l.6 .3a.48 .48 0 0 1-.1 .8 .48 .48 0 0 1-.7-.3M274.2 242.5l-.7 .1M274.2 242.4l-.1-.3-.6-.1v1.1M274.2 242.4v.1M274.2 250.9l-1.3 1.4M274.3 252.9l-.7 .7"/>
<path d="M274.5 250.9l-1.5 1.6M274.7 252.3l-1.2 1.1M274.7 250.9l-1.7 1.7M275 250.9l-1.9 1.9M275 251.7l-1.6 1.6M275.2 250.9l-2 2.1M275.4 251.1l-2.1 2M282.4 245.9h25.7M282.4 250h25.7M282.4 254.2h25.7M282.4 258.3h25.7M297.1 245.9v20.7"/>
<path d="M308.1 255.5h52.5M360.6 251.9h66.2M360.6 256.9h66.2M402 256.9v9.7M410.2 256.9v17.5M418.5 256.9v9.7M426.8 241.3h5M5 270.4h97v4M35 270.4v4M35.1 274.4v5M43 270.4v4M68 270.4v4"/>
<path d="M80.3 274.4v5M125.5 274.4v5M170.7 274.4v5M215.9 274.4v5M261.1 274.4v5M272.4 260.9v2.5M272.4 260.9h2.4M272.4 263.4h2.4M272.4 260.9l2.4 2.5M272.4 266.6h2.5M272.4 265.9h2.5M272.4 265.8h2.5v2.4h-2.5z"/>
<path d="M272.4 267.8h2.5M272.4 266.9h2.5M272.4 266.4h2.5M272.4 267.3h2.5M272.4 266.8h2.5M272.4 266.3h2.5M272.4 267.9h2.5M272.4 266h2.5M272.4 267.6h2.5M272.4 267.2h2.5M272.4 267.5h2.5M272.4 267.4h2.5"/>
<path d="M272.4 266.1h2.5M272.4 266.5h2.5M272.4 266.2h2.5M272.4 268.1h2.5M272.4 266.7h2.5M272.4 267h2.5M272.4 267.7h2.5M272.4 268.2h2.5M272.4 265.8h2.5M272.4 268h2.5M272.4 267.1h2.5M274 271.3l-1.1 1.9-1.2-1.9h4.4"/>
<path d="M274.8 260.9v2.5M274.8 260.9l-2.4 2.5M282.4 266.6h144.4M282.4 262.4h25.7M306.3 274.4v5M312.2 271.5h2M314.4 271.5h.7M314.7 269v1.9M314.7 271.1v.7M314.7 272v2M315.3 271.5h1.9M319.3 271.5h2.9"/>
<path d="M320.9 270.5l4.5-.5v3l-4.5-.5zM322.5 271.5h1.3M324.1 271.5h3M331.1 266.6v7.8M345.8 266.6v7.8M351.5 274.4v5M382.6 266.6v7.8M396.7 274.4v5"/>
<circle cx="314.7" cy="271.5" r="1.5"/>
<circle cx="314.7" cy="271.5" r="1"/>
</g>
<g font-size="4.9">
<text x="47.4" y="11.8">TIN</text>
<text x="92.5" y="11.8">0.38 GOLD</text>
<text x="145.5" y="11.8">0.75 GOLD</text>
<text x="272.7" y="20.9">ALL PARTS ON THIS PAGE ARE TAPE AND REEL PACKED</text>
<text x="272.7" y="27.1">WITH A PICK AND PLACE CAP PER PK-70873-001</text>
</g>
<g font-size="4.8">
<text x="368.2" y="264.8">706340000-SD</text>
<text x="420" y="264.7">A1</text>
</g>
<g font-size="4.2">
<text x="15.2" y="4">10</text>
<text x="56.6" y="4">9</text>
<text x="101.8" y="4">8</text>
<text x="147" y="4">7</text>
<text x="192.2" y="4">6</text>
<text x="237.4" y="4">5</text>
<text x="282.6" y="4">4</text>
<text x="327.8" y="4">3</text>
<text x="373" y="4">2</text>
<text x="413.1" y="4">1</text>
<text x="1.4" y="20.5">F</text>
<text x="6.5" y="19.6">CIRCUIT</text>
<text x="428.2" y="20.5">F</text>
<text x="6.5" y="24.9">SIZE</text>
<text x="13.8" y="30.9">2</text>
<text x="13.8" y="36.9">3</text>
<text x="13.8" y="42.9">4</text>
<text x="13.8" y="48.9">5</text>
<text x="13.8" y="54.9">6</text>
<text x="1.4" y="65">E</text>
<text x="13.8" y="60.9">7</text>
<text x="428.2" y="65">E</text>
<text x="13.8" y="67">8</text>
<text x="13.8" y="73">9</text>
<text x="12.7" y="79">10</text>
<text x="12.7" y="85">11</text>
<text x="12.7" y="91">12</text>
<text x="12.7" y="97">13</text>
<text x="12.7" y="103">14</text>
<text x="12.7" y="109.1">15</text>
<text x="1.4" y="115.8">D</text>
<text x="12.7" y="115.1">16</text>
<text x="428.2" y="115.8">D</text>
<text x="12.7" y="121.1">17</text>
<text x="12.7" y="127.1">18</text>
<text x="12.7" y="133.1">19</text>
<text x="12.7" y="139.1">20</text>
<text x="12.7" y="145.1">21</text>
<text x="12.7" y="151.2">22</text>
<text x="12.7" y="157.2">23</text>
<text x="1.4" y="166.6">C</text>
<text x="12.7" y="163.2">24</text>
<text x="428.2" y="166.6">C</text>
<text x="12.7" y="169.2">25</text>
<text x="1.4" y="217.4">B</text>
<text x="428.2" y="217.4">B</text>
<text x="1.4" y="261.9">A</text>
<text x="428.2" y="261.9">A</text>
<text x="15.2" y="278.4">10</text>
<text x="56.6" y="278.4">9</text>
<text x="101.8" y="278.4">8</text>
<text x="147" y="278.4">7</text>
<text x="192.2" y="278.4">6</text>
<text x="237.4" y="278.4">5</text>
<text x="282.6" y="278.4">4</text>
<text x="327.8" y="278.4">3</text>
<text x="373" y="278.4">2</text>
<text x="413.1" y="278.4">1</text>
</g>
<g font-size="3.9">
<text x="286.7" y="234.4">mm</text>
<text x="300.1" y="234.4">5:1</text>
</g>
<g font-size="3.5">
<text x="28.6" y="19.7">MATERIAL</text>
<text x="51.6" y="22">ENGINEERING</text>
<text x="82.1" y="19.7">MATERIAL</text>
<text x="105.6" y="22">ENGINEERING</text>
<text x="135.6" y="19.7">MATERIAL</text>
<text x="158.1" y="22">ENGINEERING</text>
<text x="29.7" y="24.2">NUMBER</text>
<text x="83.2" y="24.2">NUMBER</text>
<text x="136.7" y="24.2">NUMBER</text>
<text x="28.4" y="30.7">15-91-6029</text>
<text x="54.5" y="30.7">70634-0106</text>
<text x="81.9" y="30.7">15-91-7020</text>
<text x="108.5" y="30.7">70634-0141</text>
<text x="135.4" y="30.7">15-91-7021</text>
<text x="161" y="30.7">70634-0176</text>
<text x="28.4" y="36.7">15-91-6039</text>
<text x="54.5" y="36.7">70634-0107</text>
<text x="81.9" y="36.7">15-91-7030</text>
<text x="108.5" y="36.7">70634-0142</text>
<text x="135.4" y="36.7">15-91-7031</text>
<text x="161" y="36.7">70634-0177</text>
<text x="28.4" y="42.7">15-91-6049</text>
<text x="54.5" y="42.7">70634-0108</text>
<text x="81.9" y="42.7">15-91-7040</text>
<text x="108.5" y="42.7">70634-0143</text>
<text x="135.4" y="42.7">15-91-7041</text>
<text x="161" y="42.7">70634-0178</text>
<text x="28.4" y="48.7">15-91-6059</text>
<text x="54.5" y="48.7">70634-0109</text>
<text x="81.9" y="48.7">15-91-7050</text>
<text x="108.5" y="48.7">70634-0144</text>
<text x="135.4" y="48.7">15-91-7051</text>
<text x="161" y="48.7">70634-0179</text>
<text x="28.4" y="54.7">15-91-6069</text>
<text x="54.5" y="54.7">70634-0110</text>
<text x="81.9" y="54.7">15-91-7060</text>
<text x="108.5" y="54.7">70634-0145</text>
<text x="135.4" y="54.7">15-91-7061</text>
<text x="161" y="54.7">70634-0180</text>
<text x="28.4" y="60.7">15-91-6079</text>
<text x="54.5" y="60.7">70634-0111</text>
<text x="81.9" y="60.7">15-91-7070</text>
<text x="108.5" y="60.7">70634-0146</text>
<text x="135.4" y="60.7">15-91-7071</text>
<text x="161" y="60.7">70634-0181</text>
<text x="355.2" y="64">PICK AND PLACE</text>
<text x="28.4" y="66.7">15-91-6089</text>
<text x="54.5" y="66.7">70634-0112</text>
<text x="81.9" y="66.7">15-91-7080</text>
<text x="108.5" y="66.7">70634-0147</text>
<text x="135.4" y="66.7">15-91-7081</text>
<text x="161" y="66.7">70634-0182</text>
<text x="355.2" y="68.5">CAP MUST BE REMOVED</text>
<text x="28.4" y="72.7">15-91-6099</text>
<text x="54.5" y="72.7">70634-0113</text>
<text x="81.9" y="72.7">15-91-7090</text>
<text x="108.5" y="72.7">70634-0148</text>
<text x="135.4" y="72.7">15-91-7091</text>
<text x="161" y="72.7">70634-0183</text>
<text x="355.2" y="72.9">PRIOR TO MATING</text>
<text x="28.4" y="78.7">15-91-6109</text>
<text x="54.5" y="78.7">70634-0114</text>
<text x="81.9" y="78.7">15-91-7100</text>
<text x="108.5" y="78.7">70634-0149</text>
<text x="135.4" y="78.7">15-91-7101</text>
<text x="161" y="78.7">70634-0184</text>
<text x="28.4" y="84.8">15-91-6119</text>
<text x="54.5" y="84.8">70634-0115</text>
<text x="81.9" y="84.8">15-91-7110</text>
<text x="108.5" y="84.8">70634-0150</text>
<text x="135.4" y="84.8">15-91-7111</text>
<text x="161" y="84.8">70634-0185</text>
<text x="28.4" y="90.8">15-91-6129</text>
<text x="54.5" y="90.8">70634-0116</text>
<text x="81.9" y="90.8">15-91-7120</text>
<text x="108.5" y="90.8">70634-0151</text>
<text x="135.4" y="90.8">15-91-7121</text>
<text x="161" y="90.8">70634-0186</text>
<text x="28.4" y="96.8">15-91-6139</text>
<text x="54.5" y="96.8">70634-0117</text>
<text x="81.9" y="96.8">15-91-7130</text>
<text x="108.5" y="96.8">70634-0152</text>
<text x="135.4" y="96.8">15-91-7131</text>
<text x="161" y="96.8">70634-0187</text>
<text x="28.4" y="102.8">15-91-6149</text>
<text x="54.5" y="102.8">70634-0118</text>
<text x="81.9" y="102.8">15-91-7140</text>
<text x="108.5" y="102.8">70634-0153</text>
<text x="135.4" y="102.8">15-91-7141</text>
<text x="161" y="102.8">70634-0188</text>
<text x="28.4" y="108.8">15-91-6159</text>
<text x="54.5" y="108.8">70634-0119</text>
<text x="81.9" y="108.8">15-91-7150</text>
<text x="108.5" y="108.8">70634-0154</text>
<text x="135.4" y="108.8">15-91-7151</text>
<text x="161" y="108.8">70634-0189</text>
<text x="28.4" y="114.8">15-91-6169</text>
<text x="54.5" y="114.8">70634-0120</text>
<text x="81.9" y="114.8">15-91-7160</text>
<text x="108.5" y="114.8">70634-0155</text>
<text x="135.4" y="114.8">15-91-7161</text>
<text x="161" y="114.8">70634-0190</text>
<text x="28.4" y="120.8">15-91-6179</text>
<text x="54.5" y="120.8">70634-0121</text>
<text x="81.9" y="120.8">15-91-7170</text>
<text x="108.5" y="120.8">70634-0156</text>
<text x="135.4" y="120.8">15-91-7171</text>
<text x="161" y="120.8">70634-0191</text>
<text x="28.4" y="126.9">15-91-6189</text>
<text x="54.5" y="126.9">70634-0122</text>
<text x="81.9" y="126.9">15-91-7180</text>
<text x="108.5" y="126.9">70634-0157</text>
<text x="135.4" y="126.9">15-91-7181</text>
<text x="161" y="126.9">70634-0192</text>
<text x="28.4" y="132.9">15-91-6199</text>
<text x="54.5" y="132.9">70634-0123</text>
<text x="81.9" y="132.9">15-91-7190</text>
<text x="108.5" y="132.9">70634-0158</text>
<text x="135.4" y="132.9">15-91-7191</text>
<text x="161" y="132.9">70634-0193</text>
<text x="28.4" y="138.9">15-91-6209</text>
<text x="54.5" y="138.9">70634-0124</text>
<text x="81.9" y="138.9">15-91-7200</text>
<text x="108.5" y="138.9">70634-0159</text>
<text x="135.4" y="138.9">15-91-7201</text>
<text x="161" y="138.9">70634-0194</text>
<text x="28.4" y="144.9">15-91-6219</text>
<text x="54.5" y="144.9">70634-0125</text>
<text x="81.9" y="144.9">15-91-7210</text>
<text x="108.5" y="144.9">70634-0160</text>
<text x="135.4" y="144.9">15-91-7211</text>
<text x="161" y="144.9">70634-0195</text>
<text x="28.4" y="150.9">15-91-6229</text>
<text x="54.5" y="150.9">70634-0126</text>
<text x="81.9" y="150.9">15-91-7220</text>
<text x="108.5" y="150.9">70634-0161</text>
<text x="135.4" y="150.9">15-91-7221</text>
<text x="161" y="150.9">70634-0196</text>
<text x="28.4" y="156.9">15-91-6239</text>
<text x="54.5" y="156.9">70634-0127</text>
<text x="81.9" y="156.9">15-91-7230</text>
<text x="108.5" y="156.9">70634-0162</text>
<text x="135.4" y="156.9">15-91-7231</text>
<text x="161" y="156.9">70634-0197</text>
<text x="28.4" y="162.9">15-91-6249</text>
<text x="54.5" y="162.9">70634-0128</text>
<text x="81.9" y="162.9">15-91-7240</text>
<text x="108.5" y="162.9">70634-0163</text>
<text x="135.4" y="162.9">15-91-7241</text>
<text x="161" y="162.9">70634-0198</text>
<text x="28.4" y="169">15-91-6259</text>
<text x="54.5" y="169">70634-0129</text>
<text x="81.9" y="169">15-91-7250</text>
<text x="108.5" y="169">70634-0164</text>
<text x="135.4" y="169">15-91-7251</text>
<text x="161" y="169">70634-0199</text>
<text x="332.7" y="273">B-SIZE</text>
</g>
<text font-size="3.4" x="348.3" y="273">70634</text>
<g font-size="3.2">
<text x="403.1" y="264.3">PSD</text>
<text x="411.9" y="264.3">000</text>
</g>
<g font-size="2.8">
<text x="309" y="251">CHK'D: FSMITH</text>
<text x="320.1" y="254.6">FSMITH</text>
<text x="309" y="258.3">INITIAL REVISION:</text>
<text x="320.1" y="265.7">FSMITH</text>
<text x="6.1" y="273.4">DOCUMENT STATUS</text>
<text x="37.4" y="273.4">P1</text>
<text x="45" y="273.4">RELEASE DATE</text>
<text x="70.1" y="273.4">2018/02/22</text>
<text x="88.7" y="273.4">21:22:22</text>
</g>
<g font-size="2.7">
<text x="309" y="247.3">DRWN: KSAMIEC</text>
<text x="347.4" y="247.3">2018/01/31</text>
<text x="347.4" y="250.9">2018/02/22</text>
<text x="309" y="254.6">APPR:</text>
<text x="347.4" y="254.6">2018/02/22</text>
<text x="309" y="262">DRWN: KSAMIEC</text>
<text x="348.9" y="262">2017/06/15</text>
<text x="309" y="265.7">APPR:</text>
<text x="348.9" y="265.7">2017/08/28</text>
</g>
<g font-size="2.6">
<text x="272.1" y="228.6">SYMBOLS</text>
<text x="276.4" y="233.5">=</text>
<text x="279.7" y="233.5">0</text>
<text x="276.4" y="238.4">=</text>
<text x="279.7" y="238.4">0</text>
<text x="276.4" y="243.3">=</text>
<text x="279.7" y="243.3">0</text>
<text x="309" y="243.6">EC NO:</text>
<text x="320.1" y="243.6">171256</text>
<text x="364.9" y="245.4">SL RTAN HEADER ASSEMBLY SMT WITH PEGS</text>
<text x="276.4" y="248.2">=</text>
<text x="279.7" y="248.3">0</text>
<text x="276.4" y="253.2">=</text>
<text x="279.7" y="253.2">0</text>
<text x="373.5" y="255.3">PRODUCT CUSTOMER DRAWING</text>
<text x="276.4" y="258.1">=</text>
<text x="276.4" y="263">=</text>
<text x="279.7" y="258.1">0</text>
<text x="279.7" y="263">0</text>
<text x="276.4" y="267.9">=</text>
<text x="279.7" y="267.9">0</text>
<text x="276.4" y="272.9">=</text>
<text x="279.7" y="272.9">0</text>
<text x="364.3" y="272.8">SEE CHART</text>
<text x="415.1" y="272.8">3 OF 3</text>
</g>
<text font-size="2.3" x="308.9" y="230.5">CURRENT REV DESC: TRANS TO 3106</text>
<g font-size="1.9">
<text x="283" y="227.3">THIS DRAWING CONTAINS INFORMATION THAT IS PROPRIETARY TO MOLEX ELECTRONIC TECHNOLOGIES, LLC AND SHOULD NOT BE USED WITHOUT WRITTEN PERMISSION</text>
<text x="283.9" y="238">GENERAL TOLERANCES</text>
<text x="283" y="244.5">ANGULAR TOL</text>
<text x="286.3" y="240.4">(UNLESS SPECIFIED)</text>
<text x="297.6" y="244.5">±</text>
<text x="303.5" y="244.5">°</text>
<text x="283" y="248.7">4 PLACES</text>
<text x="297.6" y="248.6">±</text>
<text x="283" y="252.8">3 PLACES</text>
<text x="283" y="256.9">2 PLACES</text>
<text x="297.6" y="252.8">±</text>
<text x="297.6" y="256.9">±</text>
<text x="301.7" y="256.9">0.25</text>
<text x="283" y="261.1">1 PLACE</text>
<text x="297.6" y="261.1">±</text>
<text x="301.7" y="261.1">0.38</text>
<text x="283.1" y="265.2">0 PLACES</text>
<text x="284.8" y="268.7">DRAFT WHERE APPLICABLE</text>
<text x="297.6" y="265.2">±</text>
<text x="302.3" y="265.2">0.0</text>
<text x="287.5" y="273.6">WITHIN DIMENSIONS</text>
<text x="289.9" y="271.2">MUST REMAIN</text>
</g>
<text font-size="1.7" x="419" y="258.6">REVISION</text>
<g font-size="1.5">
<text x="282.9" y="229.6">DIMENSION UNITS</text>
<text x="300.1" y="229.6">SCALE</text>
<text x="361.1" y="258.6">DOCUMENT NUMBER</text>
<text x="402.5" y="258.6">DOC TYPE</text>
<text x="410.8" y="258.6">DOC PART</text>
<text x="309.5" y="268.3">THIRD ANGLE PROJECTION</text>
<text x="334.8" y="268.3">DRAWING</text>
<text x="350.4" y="268.3">SERIES</text>
<text x="361.1" y="268.2">MATERIAL NUMBER</text>
<text x="383.2" y="268.3">CUSTOMER</text>
<text x="412.5" y="268.3">SHEET NUMBER</text>
</g>
<text font-size="1.3" x="272.6" y="272.5">C</text>
<g font-size="1.1">
<text x="5.3" y="276">FORMAT: master-tb-prod-B</text>
<text x="5.3" y="277.4">REVISION: H</text>
<text x="5.3" y="278.8">DATE: 2018/01/18</text>
</g>
</svg>
